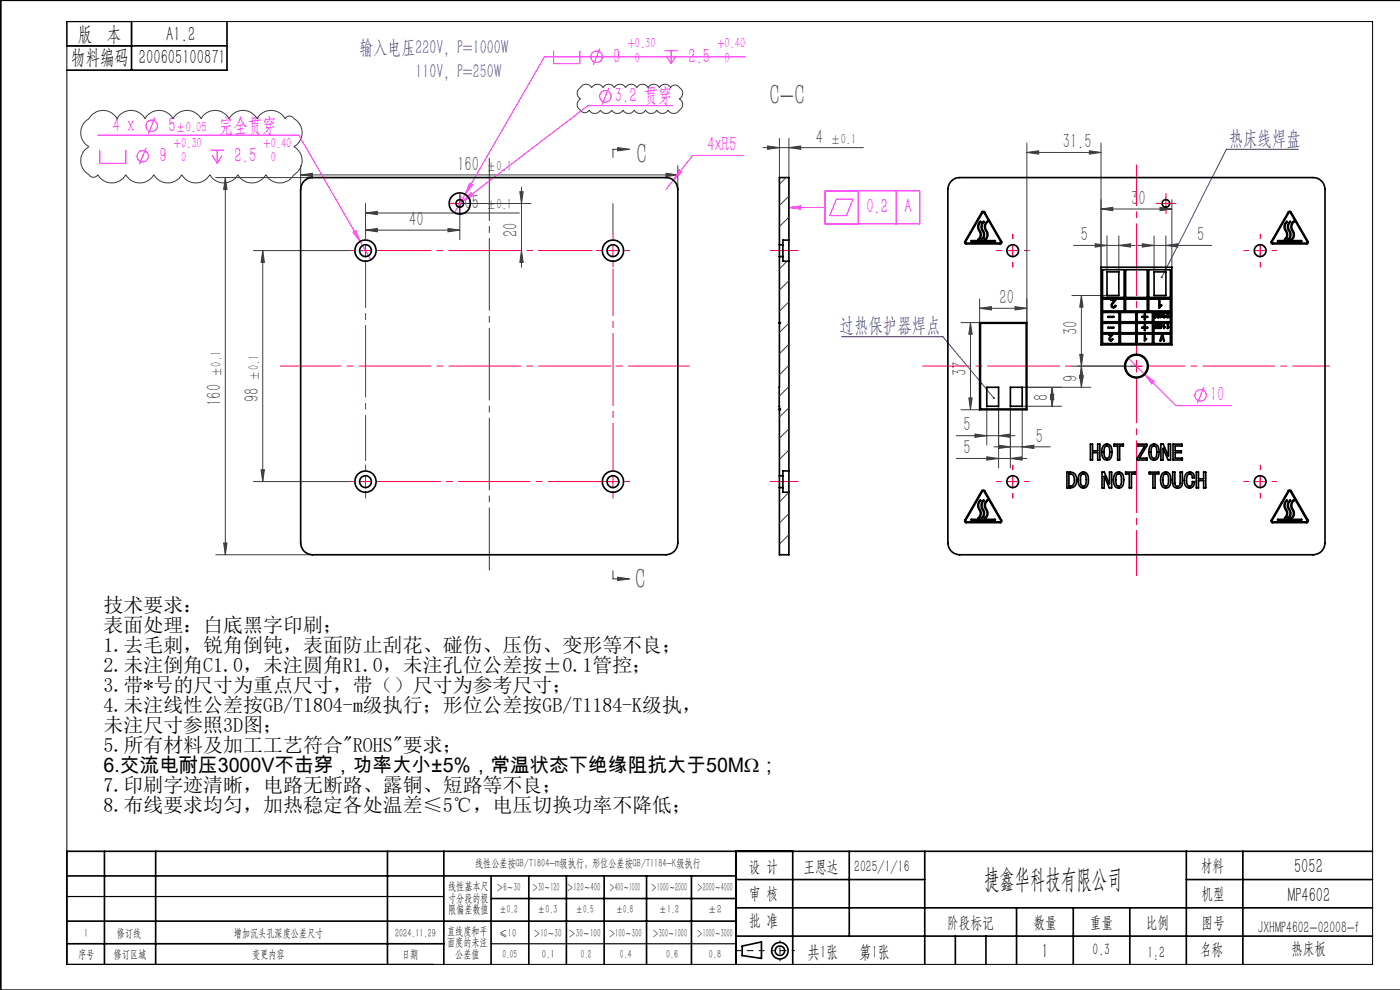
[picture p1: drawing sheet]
<svg xmlns="http://www.w3.org/2000/svg" width="297mm" height="210mm" viewBox="0 0 297 210" stroke-linecap="round" stroke-linejoin="round" font-family="sans-serif">
<g fill="none" stroke="#f0f" stroke-width=".21">
<path d="M117.4 10.8v2.7h5.6v-2.7M127.2 10.3l-1.3 3.5M129.1 18.7l-1.4 3.5M141 10.8h2.8M141.3 11.8l1.1 1.7M142.4 10.8v2.7M143.4 11.8l-1 1.7M158.1 12.1h-42.6l-16.8 29.1M20.8 28.7h42.6l15.3 26.4M21.2 31.8v2.8h5.5v-2.8M31 31.4l-1.4 3.5M32.8 24.9l-1.3 3.5"/>
<path d="M44.7 31.8h2.8M45 33l1.1 1.6M46.1 31.8v2.8M47.1 33l-1 1.6M99.6 38.9l.6 .3-1.5 2zM142.7 22.4h-18l-26.5 20.3M144.1 36l.5 .5-1.8 1.7zM157.7 33h-10.8l-5.6 7.2M74.9 49.2l.6-.3 .9 2.3zM98.2 42.7l-1.3 1M98.7 41.2l-2.3 3.9M99.9 40.9l.5 .5-2.2 1.3z"/>
<path d="M167.4 44l2.5-.3v.7zM167.4 44h7.6M175 40.5h20.1v7h-20.1zM177.4 42.2h3.6l-1.4 3.5h-3.6zM182 40.5v7M190.1 40.5v7M239.3 75.9l10.1 10.1h11.9M242.9 79.4l2 1.6-.5 .4zM255.4 82.1l-1.4 3.5"/>
<circle cx="126.6" cy="12" r="1.21"/>
<circle cx="30.3" cy="33.2" r="1.21"/>
<circle cx="32.2" cy="26.7" r="1.2"/>
<circle cx="128.4" cy="20.4" r="1.21"/>
<circle cx="254.7" cy="83.8" r="1.22"/>
</g>
<g fill="none" stroke="#3c3c3c" stroke-width=".21">
<path d="M123.3 18.3a1.36 1.36 0 0 1 2.2 .3 1.37 1.37 0 0 1 2.4 0 1.37 1.37 0 0 1 2.4 0 1.37 1.37 0 0 1 2.4 0 1.37 1.37 0 0 1 2.4 0 1.34 1.34 0 0 1 2.4 0 1.37 1.37 0 0 1 2.4 0 1.37 1.37 0 0 1 2.4 0 1.15 1.15 0 0 1 2 .1 1.39 1.39 0 0 1-.2 2.3 1.34 1.34 0 0 1 0 2.3 1.37 1.37 0 0 1-2.4 0 1.34 1.34 0 0 1-2.4 0 1.37 1.37 0 0 1-2.4 0 1.37 1.37 0 0 1-2.4 0 1.37 1.37 0 0 1-2.3 0 1.37 1.37 0 0 1-2.4 0 1.34 1.34 0 0 1-2.4 0 1.37 1.37 0 0 1-2.4 0 1.11 1.11 0 0 1-2 0 1.35 1.35 0 0 1 .2-2.3 1.46 1.46 0 0 1 0-2.6zM19.3 24.5a3.4 3.4 0 0 1 5.5 .7 3.4 3.4 0 0 1 6 0 3.4 3.4 0 0 1 5.9 0 3.4 3.4 0 0 1 6 0 3.4 3.4 0 0 1 5.9 0 3.4 3.4 0 0 1 5.9 0 3.4 3.4 0 0 1 6 0 1.05 1.05 0 0 1 1.8 0 3.4 3.4 0 0 1 0 5.9 3.4 3.4 0 0 1 0 6 3.4 3.4 0 0 1-5.9 0 3.4 3.4 0 0 1-6 0 3.4 3.4 0 0 1-5.9 0 3.4 3.4 0 0 1-5.9 0 3.4 3.4 0 0 1-6 0 3.4 3.4 0 0 1-5.9 0 3.4 3.4 0 0 1-6 0 1.09 1.09 0 0 1-1.8 0 3.4 3.4 0 0 1 0-6 3.4 3.4 0 0 1 0-5.9zM45.8 37.7h20.5M47.8 37.7v80M47.8 37.7l.4 2.5h-.8zM63.8 37.1l2.5-.3v.7zM63.8 35.1v5.1M63.8 37.1h80M110.6 39.7v17M131 31.3l2.5 .4-2.5 .3zM133.5 31.7h-3.5v1.7M141.3 36.8l2.5 .3-2.5 .4z"/>
<path d="M143.8 35.1v5.1M161.9 31.3h21.3M162.8 31l2.5 .3-2.5 .4zM165.3 29.3v8.4M167.4 31.3l2.5-.3v.7zM167.4 29.3v8.4M217.8 32.3l2.5-.3v.7zM217.8 30.3v38.1M217.8 32.3h15.8M231.1 32l2.5 .3-2.5 .4zM233.6 30.3v26.4M53.8 53.2h20.2"/>
<path d="M55.7 53.2v49M55.7 53.2l.4 2.5h-.7zM77.5 48.8l2.5-.3v.7zM77.5 48.8h20M77.5 45.2l2.5-.4v.7zM77.5 43.2v6.5M77.5 45.2h32.7M95 48.5l2.5 .3-2.5 .4zM110.3 40.7h.7l-.4 2.5zM110.6 53.2l.4 2.5h-.7zM112.6 43.2h-15.1v7.6M130 43.2v6.5"/>
<path d="M227.8 52.1h13M232.3 51.7l2.5 .4-2.5 .3zM233.6 44.3l2.5-.3v.7zM233.6 44.3h15M234.8 50.1v7.6M237.3 52.1l2.6-.4v.7zM237.3 50.1v7.6M241.3 52.1h15.8M242.3 51.7l2.5 .4-2.5 .3zM244.8 50.1v7.6M246.1 44l2.5 .3-2.5 .4zM247.3 52.1l2.5-.4v.7z"/>
<path d="M247.3 50.1v7.6M248.6 42.4v14.3M205.9 68.4l.3 2.5h-.7zM205.9 68.4v18.5M207.8 65.4l2.5-.4v.7zM207.8 63.4v5h-3.9M207.8 65.4h10M215.3 65l2.5 .4-2.5 .3zM227.4 77.7h13.7M227.4 62.7h7.4M229.1 75.2h.7l-.4 2.5zM229.1 79.6h.7l-.4 2.6z"/>
<path d="M229.4 62.7l.4 2.4h-.7zM229.4 77.7l.4 2.5h-.7zM229.4 62.7v19.5M55.4 99.7h.7l-.4 2.5zM202.9 97.3h14.9M202.9 92.4h12.4M203.9 86.9h3.9M205.5 84.4h.7l-.3 2.5zM206.8 92.1l2.5 .3-2.5 .4zM209.3 96.9l2.5 .4-2.5 .3zM209.3 86.2v8.2M210.9 94.8h11.9"/>
<path d="M211.8 94.4l2.5 .4-2.5 .3zM211.8 92.4l2.5-.3v.7zM211.8 86.2v13.1M214.3 86.2v13.1M214.3 97.3l2.6-.4v.7zM216.9 94.8l2.4-.4v.7zM216.9 82.2h14.5M222.8 83.7h.8l-.4 2.5zM223.2 82.2v4M223.2 82.2l.4 2.5h-.8zM225.2 86.2h-8.3v10.6M45.8 117.7h20.5"/>
<path d="M47.4 115.2h.8l-.4 2.5zM53.8 102.2h20.2M130 121.1v1.7h3.5M131 122.4l2.5 .4-2.5 .3z"/>
</g>
<g fill="none" stroke="#000" stroke-width=".35">
<path d="M14.2 9.7h34M27.9 4.6v10.3M48.2 4.6v10.3h-34M297.1 .1h-296.9v209.9h296.9M14.2 195.4h142M14.2 185.8h142M22.2 180.6v24M33 180.6v24M82.2 180.6v24M94.2 180.6v24M104.2 185.8v18.8M104.2 190.6h52"/>
<path d="M112.2 185.8v18.8M120.2 185.8v18.8M128.2 185.8v18.8M137.2 185.8v18.8M146.7 185.8v18.8M156.2 180.6v24M156.2 186.6h40M156.2 198.6h135M156.2 192.6h135M168.2 180.6v24M180.2 180.6v18M196.2 180.6v24"/>
<path d="M202.7 198.6v6M209.2 198.6v6M215.7 192.6v12M227.7 192.6v12M239.7 192.6v12M251.7 186.6h39.5M251.7 180.6v24M263.7 180.6v24M291.2 180.6h-277v24M14.2 200.2h80M157.4 200.7l4.1-.9v3.5l-4.1-.6z"/>
<circle cx="165.5" cy="201.7" r="1.74"/>
<circle cx="165.5" cy="201.7" r="1"/>
</g>
<g fill="none" stroke="#f00" stroke-width=".21" stroke-dasharray="15.2 1.3 1.3 1.3">
<path d="M75.1 53.1h-1M77.6 50.6v-1M96.3 43.1h-.8M97.6 41.9v-.9M97.6 44.4v.8M98.8 43.1h.9M127.6 53.1h-1M130.1 50.6v-1M130.1 55.6v1M132.6 53.1h1M163.4 53.1h2.7M166.1 53.1h3.3"/>
<path d="M212.4 53.1h-1M214.9 50.6v-1M214.9 55.6v1M217.4 53.1h1M246.1 43.1h-.8M247.4 41.9v-.9M247.4 44.4v.8M248.6 43.1h.9M264.9 53.1h-1M267.4 50.6v-1M267.4 55.6v1M269.9 53.1h1"/>
<path d="M77.6 99.6v-1M214.9 99.6v-1M267.4 99.6v-1M75.1 102.1h-1M77.6 104.6v1M127.6 102.1h-1M130.1 104.6v1M132.6 102.1h1M163.4 102.1h2.7M166.1 102.1h3.3M212.4 102.1h-1M214.9 104.6v1"/>
<path d="M217.4 102.1h1M264.9 102.1h-1M267.4 104.6v1M269.9 102.1h1"/>
</g>
<path d="M241.1 75.1v-40.1" fill="none" stroke="#f00" stroke-width=".21" stroke-dasharray="15.2 1.3 1.3 1.3" stroke-dashoffset="6.6"/>
<path d="M238.6 77.6h-42.8" fill="none" stroke="#f00" stroke-width=".21" stroke-dasharray="15.2 1.3 1.3 1.3" stroke-dashoffset="5.2"/>
<path d="M77.6 55.6v42.1M241.1 80.1v42" fill="none" stroke="#f00" stroke-width=".21" stroke-dasharray="15.2 1.3 1.3 1.3" stroke-dashoffset="5.7"/>
<path d="M243.6 77.6h38.4" fill="none" stroke="#f00" stroke-width=".21" stroke-dasharray="15.2 1.3 1.3 1.3" stroke-dashoffset="7.5"/>
<path d="M59.5 77.6h86.7" fill="none" stroke="#f00" stroke-width=".21" stroke-dasharray="15.2 1.3 1.3 1.3" stroke-dashoffset="2.4"/>
<path d="M103.8 120.9v-87.3" fill="none" stroke="#f00" stroke-width=".21" stroke-dasharray="15.2 1.3 1.3 1.3" stroke-dashoffset="2.1"/>
<path d="M130.1 99.6v-42.5" fill="none" stroke="#f00" stroke-width=".21" stroke-dasharray="15.2 1.3 1.3 1.3" stroke-dashoffset="5.4"/>
<path d="M80.1 53.1h45.5" fill="none" stroke="#f00" stroke-width=".21" stroke-dasharray="15.2 1.3 1.3 1.3" stroke-dashoffset="3.9"/>
<path d="M80.1 102.1h49.6" fill="none" stroke="#f00" stroke-width=".21" stroke-dasharray="15.2 1.3 1.3 1.3" stroke-dashoffset="1.9"/>
<g fill="none" stroke="#f00" stroke-width=".21">
<path d="M76.3 53.2h2.5M77.5 51.9v2.5M96.3 43.2h2.5M97.5 41.9v2.5M128.8 53.2h2.5M130 51.9v2.5M213.6 53.2h2.5M214.8 51.9v2.5M246.1 43.2h2.5M247.3 41.9v2.5M266.1 53.2h2.5M267.3 51.9v2.5"/>
<path d="M239.9 77.7h2.4M241.1 76.4v2.5M76.3 102.2h2.5M77.5 100.9v2.5M128.8 102.2h2.5M130 100.9v2.5M213.6 102.2h2.5M214.8 100.9v2.5M266.1 102.2h2.5M267.3 100.9v2.5"/>
</g>
<path d="M275.4 31.7h-15.2l-13.7 27.1M178.5 71.4h21.5l10.9 13" fill="none" stroke="#00f" stroke-width=".21"/>
<path d="M162.1 201.7h-6" fill="none" stroke="#000" stroke-width=".21" stroke-dasharray="15.2 1.3 1.3 1.3" stroke-dashoffset="14.1"/>
<path d="M168.5 201.7h-4.8" fill="none" stroke="#000" stroke-width=".21" stroke-dasharray="15.2 1.3 1.3 1.3" stroke-dashoffset="14.7"/>
<path d="M165.5 199.6v4.2" fill="none" stroke="#000" stroke-width=".21" stroke-dasharray="15.2 1.3 1.3 1.3" stroke-dashoffset="15"/>
<path d="M14.2 4.6h13.7v5.1h-13.7zM14.2 190.2h80M14.2 204.6h77.8M104.2 200.2h52" fill="none" stroke="#000" stroke-width=".25"/>
<path d="M14.2 4.6h277v200h-277z" fill="none" stroke="#000" stroke-width=".21"/>
<path d="M131 31.3l2.5 .4-2.5 .3zM131 122.4l2.5 .4-2.5 .3z" fill="#3c3c3c"/>
<path d="M246.3 58.6v.3l.2-.1-.1 .2h.2l.1-.2a.22 .22 0 0 0-.1-.3 .22 .22 0 0 0-.3 .1zM210.7 84.3a.24 .24 0 0 0 0 .3 .24 .24 0 0 0 .3 0l-.1-.2 .1 .2 .1-.3z" fill="#00f"/>
<path d="M167.4 44l2.5-.3v.7z" fill="#f0f"/>
<g fill="#3c3c3c">
<path d="M95 48.5l2.5 .3-2.5 .4zM77.5 48.8l2.5-.3v.7z"/>
<path d="M63.8 37.1l2.5-.3v.7zM141.3 36.8l2.5 .3-2.5 .4zM77.5 45.2l2.5-.4v.7z"/>
<path d="M206.8 92.1l2.5 .3-2.5 .4zM211.8 92.4l2.5-.3v.7z"/>
<path d="M217.8 32.3l2.5-.3v.7zM231.1 32l2.5 .3-2.5 .4zM209.3 96.9l2.5 .4-2.5 .3zM214.3 97.3l2.6-.4v.7z"/>
<path d="M211.8 94.4l2.5 .4-2.5 .3zM216.9 94.8l2.4-.4v.7z"/>
<path d="M167.4 31.3l2.5-.3v.7zM162.8 31l2.5 .3-2.5 .4zM246.1 44l2.5 .3-2.5 .4zM233.6 44.3l2.5-.3v.7zM237.3 52.1l2.6-.4v.7zM232.3 51.7l2.5 .4-2.5 .3zM247.3 52.1l2.5-.4v.7zM242.3 51.7l2.5 .4-2.5 .3zM215.3 65l2.5 .4-2.5 .3zM207.8 65.4l2.5-.4v.7z"/>
<path d="M229.1 75.2h.7l-.4 2.5zM229.4 62.7l.4 2.4h-.7z"/>
<path d="M47.8 37.7l.4 2.5h-.8zM47.4 115.2h.8l-.4 2.5zM55.7 53.2l.4 2.5h-.7zM55.4 99.7h.7l-.4 2.5zM110.3 40.7h.7l-.4 2.5zM110.6 53.2l.4 2.5h-.7zM205.9 68.4l.3 2.5h-.7zM205.5 84.4h.7l-.3 2.5zM229.4 77.7l.4 2.5h-.7zM229.1 79.6h.7l-.4 2.6z"/>
<path d="M223.2 82.2l.4 2.5h-.8zM222.8 83.7h.8l-.4 2.5z"/>
</g>
<path d="M144.1 36l-1.3 2.2 1.8-1.7zM74.9 49.2l1.5 2-.9-2.3zM99.6 38.9l-.9 2.3 1.5-2zM99.9 40.9l-1.7 1.8 2.2-1.3zM242.9 79.4l1.5 2 .5-.4z" fill="#f0f"/>
<g fill="none" stroke="#000" stroke-width=".35">
<path d="M64.5 38.4l.8-.6 1-.1h75a2.53 2.53 0 0 1 2.5 2.5v75a2.53 2.53 0 0 1-2.5 2.5h-75a2.53 2.53 0 0 1-2.5-2.5v-75l.2-1zM201.8 38.4l.8-.6 1-.1h75a2.53 2.53 0 0 1 2.5 2.5v75a2.53 2.53 0 0 1-2.5 2.5h-75a2.53 2.53 0 0 1-2.5-2.5v-75l.2-1zM165.3 51.9v2.5M165.3 54.4v46.5M165.3 54.4h.8M165.3 51.9h.8M166.1 51.9v2.5M166.1 54.4v1h1.3M167.4 50.9v4.5M167.4 50.9v-13.2h-2.1v14.2M167.4 50.9h-1.3v1M167.4 55.4v44.5"/>
<path d="M206 51.1l5.1-.1 .1 .2-5.1 .1zM207.9 47h.2a1.67 1.67 0 0 0 0 2.3 1.02 1.02 0 0 1-.6 1.5 1.57 1.57 0 0 0 0-2.2l-.1-.3a1.5 1.5 0 0 1 .5-1.3zM208.4 44.9h.4l3.7 6.6-.2 .2h-7.3a.34 .34 0 0 1-.3-.4zM208.5 45l.2 .1 3.7 6.3-.1 .2-7.5-.1zM208.6 47h.2a1.67 1.67 0 0 0 0 2.3 1.02 1.02 0 0 1-.6 1.5 1.57 1.57 0 0 0 0-2.2l-.1-.3a1.5 1.5 0 0 1 .5-1.3zM209.4 47h.1a1.51 1.51 0 0 0 0 2.3 1.1 1.1 0 0 1-.5 1.6v-.1a1.54 1.54 0 0 0-.1-2.2 1.46 1.46 0 0 1 .5-1.6zM233.6 56.7h15v16.5h-15zM233.9 57.2h4.6v5.9h-4.6zM234.8 57.7h2.5v5h-2.5zM238.8 57.2h4.6v5.9h-4.6zM243.7 57.2h4.6v5.9h-4.6zM244.8 57.7h2.5v5h-2.5z"/>
<path d="M271 51.1l5.1-.1 .1 .2-5.1 .1zM273 46.9l.1 .1a1.54 1.54 0 0 0 0 2.3 1.13 1.13 0 0 1-.6 1.6v-.1a1.54 1.54 0 0 0 0-2.2 1.43 1.43 0 0 1 .5-1.7zM273.3 44.9l.4-.1 .2 .2 3.6 6.3a.34 .34 0 0 1-.3 .4l-7.5-.1v-.3zM273.4 45.1l.3-.1 3.7 6.3-.1 .3-7.5-.1zM273.7 46.9l.1 .1a1.51 1.51 0 0 0 0 2.3 1.1 1.1 0 0 1-.6 1.6v-.1a1.54 1.54 0 0 0 0-2.2 1.59 1.59 0 0 1 .5-1.7zM274.4 46.9l.1 .1a1.67 1.67 0 0 0 0 2.3 1.02 1.02 0 0 1-.6 1.5 1.57 1.57 0 0 0 0-2.2v-.3a1.52 1.52 0 0 1 .5-1.4zM165.3 68.6h.1M165.3 68.4h.1M207.8 68.4h10v18.5h-10zM208 68.6h9.7v18.2h-9.7zM233.9 68.6h3.5v2h-3.5zM233.9 63.5h4.6v2.5h-4.6z"/>
<path d="M233.9 66.3h3.5v2h-3.5zM233.9 70.9h3.5v2h-3.5zM235.1 67.1h1.2v.2h-1.2zM235.1 69.4h1.2v.2h-1.2zM235.2 70.9h.8v.2a.88 .88 0 0 0-.5 1l.6-.2a.43 .43 0 0 1-.7 .4 .43 .43 0 0 1 0-.8l.4-.5h-.6zM235.7 63.5l1 .1-.1 .1a1.36 1.36 0 0 0-.6 1.3l.3 .1 .3-.3h.1a.54 .54 0 0 1-.8 .4 .54 .54 0 0 1 0-.9l.5-.6h-.7zM236 70.9h.1M236.7 63.5v.1M237.7 68.6h3.2v2h-3.2zM237.7 66.3h3.2v2h-3.2zM237.7 70.9h3.2v2h-3.2zM238.8 63.5h4.6v2.5h-4.6z"/>
<path d="M241.2 68.6h3.3v2h-3.3zM241.2 66.3h3.3v2h-3.3zM241.2 70.9h3.3v2h-3.3zM242.3 67.1h.5v-.5h.2v.5h.5v.2h-.5v.5h-.2v-.5h-.5zM242.3 69.4h.5v-.5h.2v.5h.5v.2h-.5v.5h-.2v-.5h-.5zM242.8 70.9h.1v1.1l.3-.2-.3 .5zM243.7 63.5h4.6v2.5h-4.6zM244.8 66.3h3.5v2h-3.5zM244.8 68.6h3.5v2h-3.5zM244.8 70.9h3.5v2h-3.5zM245.3 66.3l-.3 1.1h.1l.3-.8M245.3 68.6l-.3 1.1h.1l.3-.8"/>
<path d="M245.4 66.6h.1M245.4 68.9h.1M245.4 66.3l.3 1.1h-.1l-.2-.8M245.4 68.6l.3 1.1h-.1l-.2-.8M245.9 63.5h.2v1.4l.3-.2-.4 .6h-.1zM245.9 68.7l.1-.1a.49 .49 0 0 1 .5 .5 .49 .49 0 0 1-.5 .5l-.2-.3zM246 66.3a.51 .51 0 0 1 .5 .5 .51 .51 0 0 1-.5 .5l-.2-.3zM246.1 66.5l.2 .1v.5l-.1 .2-.2-.3zM246.1 68.7l.2 .2-.1 .7-.2-.3zM246.5 70.9h.1l.4 1.4h-.2l-.2-1.1-.3 1.1h-.2zM246.6 71.2h.1M246.6 66.3l.5 .1-.3 .4a.33 .33 0 0 0 0 .6 .33 .33 0 0 0 .5-.3l-.4 .1a.53 .53 0 0 1 .3-.7l.1-.2"/>
<path d="M246.9 68.6l.1 .9 .2-.2-.3 .4zM247.3 66.3h.1M247.4 66.3l.5 .1-.4 .4a.32 .32 0 0 0 .1 .5 .32 .32 0 0 0 .5-.2 .25 .25 0 0 1-.3 .2 .25 .25 0 0 1-.2-.3l.4-.7M247.7 68.6h.1v.9l.2-.2-.3 .4zM248 66.3h.1M165.3 86.8h.1M165.3 86.9h.1M167.4 99.9v4.5M167.4 99.9h-1.3v1M209.3 82.2h2.5v4h-2.5zM214.3 82.2h2.6v4h-2.6zM231.3 94.2h.5v1.4h1.1v-1.4h.4v3.4h-.4v-1.6h-1.1v1.6h-.5z"/>
<path d="M234.1 94.5a1.07 1.07 0 0 1 1.3-.2 1.07 1.07 0 0 1 .5 1.2 1.55 1.55 0 0 1-1.1 2.1 1.53 1.53 0 0 1-1-2.1zM234.5 94.7l.5-.1a2.17 2.17 0 0 1 0 2.6h-.4a2.19 2.19 0 0 1-.1-2.5zM236.3 94.2h2v.4h-.8v3h-.4v-3h-.8zM241.4 94.2h1.9v.4l-1.6 2.6h1.6v.4h-2v-.4l1.6-2.6h-1.5zM244.1 94.5a1.07 1.07 0 0 1 1.3-.2 1.07 1.07 0 0 1 .5 1.2 1.55 1.55 0 0 1-1.1 2.1 1.53 1.53 0 0 1-1.1-2.1zM244.4 94.7l.6-.1a2.17 2.17 0 0 1 0 2.6h-.4a2.19 2.19 0 0 1-.2-2.5zM246.7 95.1h.1M246.7 95.1v2.5h-.4v-3.4h.5l1 2.5M246.7 95.1l1.1 2.5h.5v-3.4h-.4v2.5M247.8 96.7h.1M248.8 94.2h2v.4h-1.5v1h1.3v.4h-1.3v1.2h1.5v.4h-2zM165.3 100.9v2.5"/>
<path d="M165.3 103.4v14.3h2.1v-13.3M165.3 103.4h.8M165.3 100.9h.8M166.1 100.9v2.5M166.1 103.4v1h1.3M206 110.2h5.1l.1 .1-5.1 .1zM207.9 106.1h.2a1.57 1.57 0 0 0 0 2.3 1.21 1.21 0 0 1-.6 1.6 1.57 1.57 0 0 0 0-2.3l-.1-.3a1.5 1.5 0 0 1 .5-1.3zM208.4 104h.3l.2 .1 3.6 6.2a.35 .35 0 0 1-.3 .6h-7.2a.35 .35 0 0 1-.3-.6zM208.4 104.2h.3l3.6 6.2v.3l-7.5-.1zM208.6 106.1h.2a1.67 1.67 0 0 0 0 2.3 1.08 1.08 0 0 1-.6 1.6 1.57 1.57 0 0 0 0-2.3l-.1-.3a1.5 1.5 0 0 1 .5-1.3zM209.4 106.1h.1a1.6 1.6 0 0 0 0 2.3 1.12 1.12 0 0 1-.5 1.6v-.1a1.49 1.49 0 0 0-.1-2.2 1.44 1.44 0 0 1 .5-1.6zM226.3 100.1a1.52 1.52 0 0 1 2.1 1.4 1.61 1.61 0 0 1-.4 1.6 1.61 1.61 0 0 1-1.7 .4z"/>
<path d="M226.8 100.5a1.01 1.01 0 0 1 1.1 1.3 1 1 0 0 1-1.1 1.3zM229.1 100.5a1.06 1.06 0 0 1 1.3-.3 1.06 1.06 0 0 1 .5 1.3 1.55 1.55 0 0 1-1.1 2 1.53 1.53 0 0 1-1.1-2zM229.5 100.6l.1-.1a.53 .53 0 0 1 .8 .5v1.6a.55 .55 0 0 1-.6 .6 .55 .55 0 0 1-.5-.6v-1.6zM233.8 100.1h.5l1 2.5 .1-2.5h.4v3.4h-.5l-1.1-2.4v2.4h-.4zM234.2 101.1h.1M236.6 100.5a1.06 1.06 0 0 1 1.3-.3 1.06 1.06 0 0 1 .5 1.3v.7a1.09 1.09 0 0 1-1.1 1.3 1.09 1.09 0 0 1-1-1.3v-1.1zM237 100.6l.5-.1a2.3 2.3 0 0 1 .2 2.5 .53 .53 0 0 1-.6 .1 .53 .53 0 0 1-.3-.5l-.1-1.2zM238.8 100.1h2v.4h-.8v3h-.4v-3h-.8zM243.8 100.1h2v.4h-.8v3h-.4v-3h-.8zM246.6 100.5a1.06 1.06 0 0 1 1.2-.3 1.06 1.06 0 0 1 .6 1.3v.7a1.09 1.09 0 0 1-1.1 1.3 1.09 1.09 0 0 1-1.1-1.3l.1-1.1zM246.9 100.6l.6-.1a2.3 2.3 0 0 1 .2 2.5 .53 .53 0 0 1-.6 .1 .53 .53 0 0 1-.3-.5l-.1-1.2zM248.8 100.1h.4v2.4a.57 .57 0 0 0 .6 .7 .57 .57 0 0 0 .6-.7v-2.4h.4v2.4a1.02 1.02 0 0 1-1 1 1.02 1.02 0 0 1-1-1z"/>
<path d="M251.6 100.5a1.01 1.01 0 0 1 1.2-.3 1.01 1.01 0 0 1 .6 1.1h-.5a.6 .6 0 0 0-.3-.8 .6 .6 0 0 0-.8 .5v1.7a.57 .57 0 0 0 .7 .5 .57 .57 0 0 0 .4-.7v-.3h.5a1.09 1.09 0 0 1-1 1.3 1.09 1.09 0 0 1-1.1-1.2l-.1-.8zM253.8 100.1h.4v1.5h1.1v-1.5h.5v3.4h-.5v-1.6h-1.1v1.6h-.4zM271 110.2l5.2 .1-5.1 .1zM272.9 106.1h.2a1.6 1.6 0 0 0 0 2.3 1.12 1.12 0 0 1-.6 1.6v-.1a1.49 1.49 0 0 0 0-2.2l-.1-.3a1.52 1.52 0 0 1 .5-1.3zM273.3 104h.4l.2 .1 3.6 6.2a.35 .35 0 0 1-.3 .6h-7.2a.35 .35 0 0 1-.3-.6zM273.4 104.2h.3l3.7 6.3-.1 .2-7.5-.1zM273.7 106.1h.1a1.6 1.6 0 0 0 0 2.3 1.12 1.12 0 0 1-.6 1.6v-.1a1.49 1.49 0 0 0 0-2.2 1.43 1.43 0 0 1 .5-1.6zM274.4 106.1h.1a1.67 1.67 0 0 0 0 2.3 1.08 1.08 0 0 1-.6 1.6 1.57 1.57 0 0 0 0-2.3v-.3a1.52 1.52 0 0 1 .5-1.3z"/>
<circle cx="77.5" cy="53.2" r="2.25"/>
<circle cx="77.5" cy="53.2" r="1.25"/>
<circle cx="97.5" cy="43.2" r=".81"/>
<circle cx="97.5" cy="43.2" r="2.25"/>
<circle cx="130" cy="53.2" r="1.25"/>
<circle cx="130" cy="53.2" r="2.25"/>
<circle cx="214.8" cy="53.2" r="1.25"/>
<circle cx="247.3" cy="43.2" r=".81"/>
<circle cx="267.3" cy="53.2" r="1.25"/>
<circle cx="241.1" cy="77.7" r="2.34"/>
<circle cx="241.1" cy="77.7" r="2.49"/>
<circle cx="77.5" cy="102.2" r="2.25"/>
<circle cx="77.5" cy="102.2" r="1.25"/>
<circle cx="130" cy="102.2" r="1.25"/>
<circle cx="130" cy="102.2" r="2.25"/>
<circle cx="214.8" cy="102.2" r="1.25"/>
<circle cx="267.3" cy="102.2" r="1.25"/>
</g>
<g fill="none" stroke="#3c3c3c" stroke-width=".21">
<path d="M166.8 37.7l-1.5 1.4M166.1 51.8l-.1 .1M167 55.4l-1.7 1.6M167.4 59.5l-2.1 2.1M167.4 41.6l-2.1 2M167.4 46.1l-2.1 2M167.4 50.5l-.4 .4M167.4 64l-2.1 2M167.4 68.5l-2.1 2M167.4 73l-2.1 2M167.4 77.5l-2.1 2M167.4 82l-2.1 2.1"/>
<path d="M167.4 86.5l-2.1 2M167.4 91l-2.1 2M167.4 95.5l-2.1 2M167.4 104.4l-2.1 2.1M167.4 108.9l-2.1 2M167.4 113.4l-2.1 2"/>
</g>
<g font-size="6.3" fill="#3c3c3c">
<text x="163.3" y="22.3">C-C</text>
<text x="135" y="34.8">C</text>
<text x="134.8" y="125">C</text>
</g>
<text font-size="5.6" x="208.8" y="188.3">捷鑫华科技有限公司</text>
<g font-size="4.4">
<text x="16.5" y="8.6">版 本</text>
<text x="35.3" y="8.6">A1.2</text>
<text x="15.1" y="13.7">物料编码</text>
<text x="29.5" y="13.7">200605100871</text>
<text x="274.5" y="185.2">5052</text>
<text x="273.2" y="191.3">MP4602</text>
<text x="221" y="203.2">1</text>
</g>
<g font-size="4.4" fill="#f0f">
<text x="130.1" y="13.3">9</text>
<text x="146" y="13.3">2.5</text>
<text x="130.4" y="21.7">3.2 贯穿</text>
<text x="23.9" y="28">4 x</text>
<text x="35.7" y="28">5</text>
<text x="46.4" y="28">完全贯穿</text>
<text x="33.8" y="34.4">9</text>
<text x="49.8" y="34.4">2.5</text>
<text x="150.1" y="32.1">4xR5</text>
<text x="183.8" y="45.3">0.2</text>
<text x="191.9" y="45.3">A</text>
<text x="256.7" y="85.1">10</text>
</g>
<g font-size="4.4" fill="#3c3c3c">
<text x="173.1" y="30.4">4</text>
<text x="225.5" y="31.5">31.5</text>
<text x="97" y="36.2">160</text>
<text x="86.8" y="47.9">40</text>
<text x="97" y="44.3">105</text>
<text x="240" y="43.5">30</text>
<text x="109.8" y="50.3" transform="rotate(-90 109.8 50.3)">20</text>
<text x="229.3" y="51.2">5</text>
<text x="254" y="51.2">5</text>
<text x="212.1" y="64.5">20</text>
<text x="228.6" y="71.1" transform="rotate(-90 228.6 71.1)">30</text>
<text x="205" y="79.9" transform="rotate(-90 205 79.9)">37</text>
<text x="228.6" y="81" transform="rotate(-90 228.6 81)">9</text>
<text x="46.9" y="86.1" transform="rotate(-90 46.9 86.1)">160</text>
<text x="54.9" y="85.3" transform="rotate(-90 54.9 85.3)">98</text>
<text x="222.3" y="85" transform="rotate(-90 222.3 85)">8</text>
<text x="204.4" y="91.5">5</text>
<text x="219.8" y="93.9">5</text>
<text x="204.4" y="96.4">5</text>
</g>
<g font-size="4.4" fill="#00f">
<text x="260.7" y="30.7">热床线焊盘</text>
<text x="178.1" y="70.5">过热保护器焊点</text>
</g>
<g font-size="4.2" fill="#00f">
<text x="76.3" y="11.4">输入电压220V，P=1000W</text>
<text x="88.1" y="16.6">110V，P=250W</text>
</g>
<g font-size="4.2">
<text x="22" y="129.8">技术要求：</text>
<text x="22" y="134.1">表面处理：白底黑字印刷；</text>
<text x="22" y="138.3">1.去毛刺，锐角倒钝，表面防止刮花、碰伤、压伤、变形等不良；</text>
<text x="22" y="142.5">2.未注倒角C1.0，未注圆角R1.0，未注孔位公差按±0.1管控；</text>
<text x="22" y="146.8">3.带*号的尺寸为重点尺寸，带（）尺寸为参考尺寸；</text>
<text x="22" y="151">4.未注线性公差按GB/T1804-m级执行；形位公差按GB/T1184-K级执，</text>
<text x="22" y="155.2">未注尺寸参照3D图；</text>
<text x="22" y="159.5">5.所有材料及加工工艺符合&quot;ROHS&quot;要求；</text>
<text x="22" y="163.7">6.交流电耐压3000V不击穿，功率大小±5%，常温状态下绝缘阻抗大于50MΩ；</text>
<text x="22" y="167.9">7.印刷字迹清晰，电路无断路、露铜、短路等不良；</text>
<text x="22" y="172.2">8.布线要求均匀，加热稳定各处温差≤5℃，电压切换功率不降低；</text>
</g>
<g font-size="3.8">
<text x="171.3" y="203.2">共1张</text>
<text x="182.3" y="203.2">第1张</text>
</g>
<g font-size="3.5">
<text x="158.9" y="184.9">设 计</text>
<text x="170.5" y="184.9">王恩达</text>
<text x="181.2" y="184.9">2025/1/16</text>
<text x="254.7" y="184.7">材料</text>
<text x="158.9" y="190.8">审 核</text>
<text x="254.9" y="190.7">机型</text>
<text x="158.9" y="196.5">批 准</text>
<text x="200.9" y="196.9">阶段标记</text>
<text x="219.3" y="196.9">数量</text>
<text x="231.2" y="196.9">重量</text>
<text x="243.1" y="196.9">比例</text>
<text x="254.9" y="196.9">图号</text>
<text x="266.9" y="197.9">JXHMP4602-02008-f</text>
<text x="231.8" y="202.5">0.3</text>
<text x="243.4" y="203.2">1:2</text>
<text x="254.5" y="202.5">名称</text>
<text x="273.9" y="202.4">热床板</text>
</g>
<g font-size="3.1" fill="#f0f">
<text x="133.2" y="10.2">+0.30</text>
<text x="152.2" y="10.2">+0.40</text>
<text x="134.7" y="13.3">0</text>
<text x="153.7" y="13.3">0</text>
<text x="37.3" y="28">±0.05</text>
<text x="36.9" y="31.3">+0.30</text>
<text x="38.4" y="34.4">0</text>
<text x="55.9" y="31.3">+0.40</text>
<text x="57.4" y="34.4">0</text>
</g>
<g font-size="3.1" fill="#3c3c3c">
<text x="176.2" y="30.4">±0.1</text>
<text x="103.2" y="36.2">±0.1</text>
<text x="103.2" y="44.3">±0.1</text>
<text x="46.9" y="80" transform="rotate(-90 46.9 80)">±0.1</text>
<text x="54.9" y="80.7" transform="rotate(-90 54.9 80.7)">±0.1</text>
</g>
<g font-size="2.5">
<text x="100.8" y="184">线性公差按GB/T1804-m级执行；形位公差按GB/T1184-K级执行</text>
<text x="95.1" y="188.8">线性基本尺</text>
<text x="95.1" y="191.3">寸分段的极</text>
<text x="105.3" y="189.1">＞6～30</text>
<text x="112.9" y="189.1">＞30～120</text>
<text x="120.2" y="188.9">＞120～400</text>
<text x="129.2" y="188.9">＞400～1000</text>
<text x="138.1" y="189.1">＞1000～2000</text>
<text x="147.8" y="189.1">＞2000～4000</text>
<text x="95.1" y="193.8">限偏差数值</text>
<text x="105.9" y="193.8">±0.2</text>
<text x="114.1" y="193.8">±0.3</text>
<text x="122.2" y="193.8">±0.5</text>
<text x="130.7" y="193.8">±0.8</text>
<text x="139.8" y="193.8">±1.2</text>
<text x="150.2" y="193.8">±2</text>
<text x="16.6" y="203.2">序号</text>
<text x="17.9" y="198.8">1</text>
<text x="24.2" y="203.2">修订区域</text>
<text x="24.8" y="198.8">修订线</text>
<text x="49.6" y="198.8">增加沉头孔深度公差尺寸</text>
<text x="53.5" y="203.2">变更内容</text>
<text x="83.8" y="198.7">2024.11.29</text>
<text x="85.3" y="203.2">日期</text>
<text x="94.8" y="198.3">直线度和平</text>
<text x="94.8" y="200.7">面度的未注</text>
<text x="96.6" y="203.2">公差值</text>
<text x="105.9" y="198.7">≤10</text>
<text x="106.6" y="203.2">0.05</text>
<text x="113.2" y="198.7">＞10～30</text>
<text x="115" y="203.2">0.1</text>
<text x="120.6" y="198.7">＞30～100</text>
<text x="123.2" y="203.2">0.2</text>
<text x="129.1" y="198.7">＞100～300</text>
<text x="131.5" y="203.2">0.4</text>
<text x="138.4" y="198.7">＞300～1000</text>
<text x="141.3" y="203.2">0.6</text>
<text x="147.8" y="198.7">＞1000～3000</text>
<text x="150.4" y="203.2">0.8</text>
</g>
</svg>
